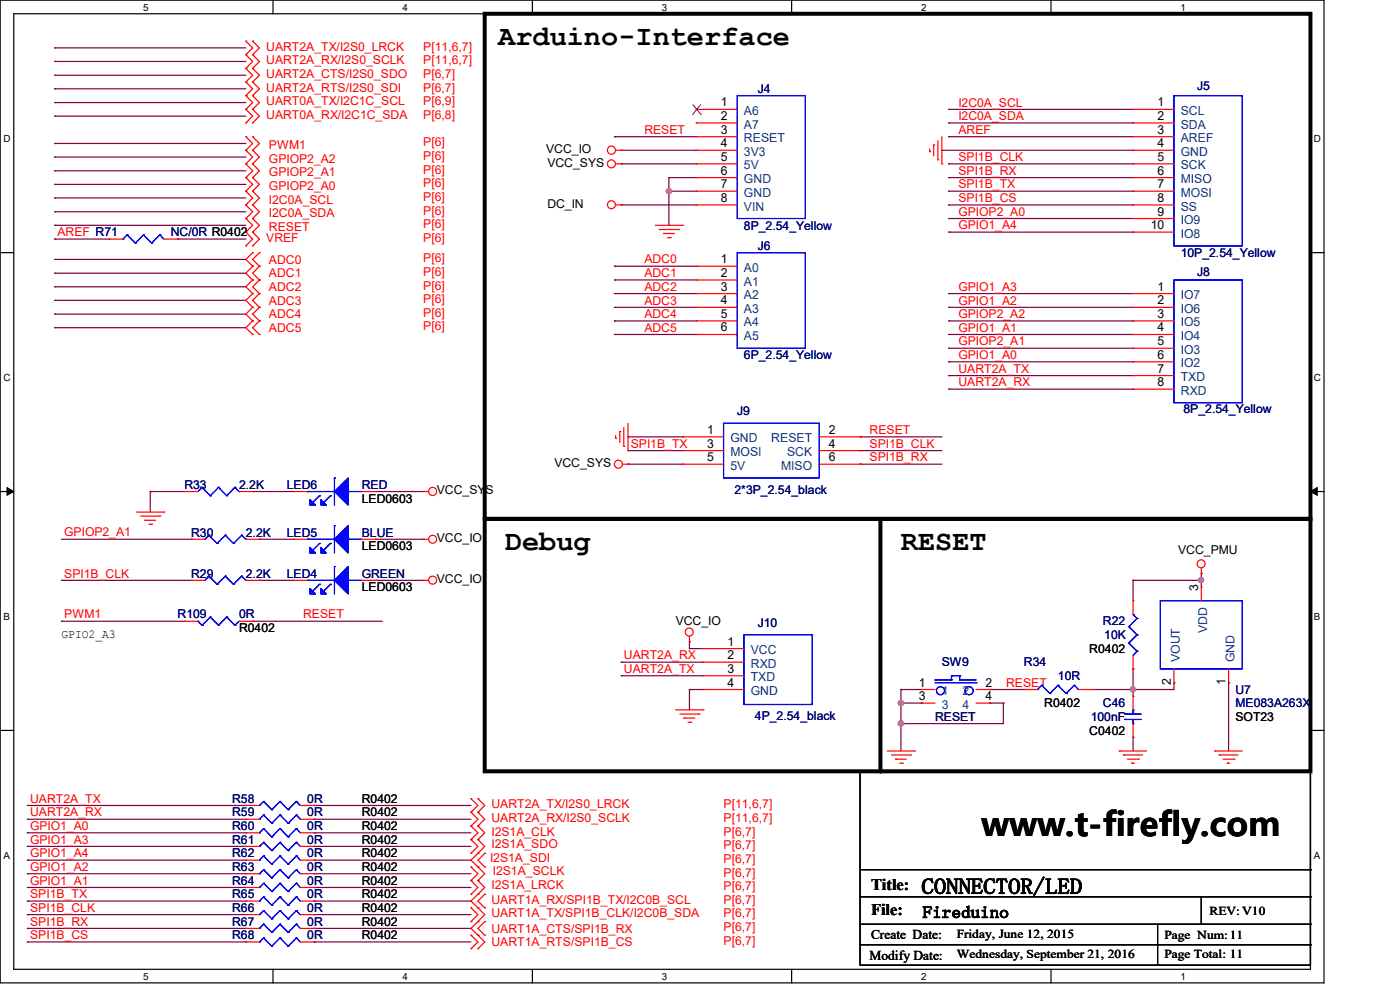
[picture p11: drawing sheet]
<svg xmlns="http://www.w3.org/2000/svg" width="297mm" height="210mm" viewBox="0 0 297 210" stroke-linecap="round" stroke-linejoin="round" font-family="sans-serif">
<path d="M0 0h280.9v208.5h-280.9zM2.9 2.9h275.1v202.7h-275.1z" fill="none" stroke="#000" stroke-width=".25"/>
<g fill="#fff">
<path d="M30.4 .3h1.1v2.4h-1.1z"/>
<path d="M30.4 205.9h1.1v2.3h-1.1z"/>
</g>
<path d="M57.9 0v2.9M57.9 205.6v2.9" fill="none" stroke="#000" stroke-width=".25"/>
<g fill="#fff">
<path d="M85.4 .3h1.1v2.4h-1.1z"/>
<path d="M85.4 205.9h1.1v2.3h-1.1z"/>
</g>
<path d="M112.9 0v2.9M112.9 205.6v2.9" fill="none" stroke="#000" stroke-width=".25"/>
<g fill="#fff">
<path d="M140.4 .3h1.2v2.4h-1.2z"/>
<path d="M140.4 205.9h1.2v2.3h-1.2z"/>
</g>
<path d="M167.9 0v2.9M167.9 205.6v2.9" fill="none" stroke="#000" stroke-width=".25"/>
<g fill="#fff">
<path d="M195.4 .3h1.2v2.4h-1.2z"/>
<path d="M195.4 205.9h1.2v2.3h-1.2z"/>
</g>
<path d="M223 0v2.9M223 205.6v2.9" fill="none" stroke="#000" stroke-width=".25"/>
<g fill="#fff">
<path d="M250.4 .3h1.2v2.4h-1.2z"/>
<path d="M250.4 205.9h1.2v2.3h-1.2z"/>
<path d="M.8 28.2h1.4v2.4h-1.4z"/>
<path d="M278.7 28.2h1.5v2.4h-1.5z"/>
<path d="M.8 78.9h1.4v2.3h-1.4z"/>
<path d="M278.7 78.9h1.5v2.3h-1.5z"/>
</g>
<path d="M0 53.6h2.9M278 53.6h2.9" fill="none" stroke="#000" stroke-width=".25"/>
<g fill="#fff">
<path d="M.8 129.6h1.3v2.3h-1.3z"/>
<path d="M278.7 129.6h1.4v2.3h-1.4z"/>
</g>
<path d="M0 104.3h2.9M278 104.3h2.9" fill="none" stroke="#000" stroke-width=".25"/>
<path d="M1.5 103.4l1.4 .9-1.4 .8zM278 104.3l1.4-.9v1.7z" fill="#000" stroke="#000" stroke-width=".21"/>
<g fill="#fff">
<path d="M.8 180.3h1.3v2.3h-1.3z"/>
<path d="M278.7 180.3h1.4v2.3h-1.4z"/>
</g>
<g fill="none" stroke="#000" stroke-width=".25">
<path d="M0 154.9h2.9M278 154.9h2.9M182.5 163.6h95.5v41.1h-95.5zM182.5 184.5h95.5M182.5 190.2h95.5M182.5 196h95.5M245.6 196v8.7M254.8 196h.1M254.8 190.2v5.8M278 184.5h.1M278 190.2h.1M278 196h.1"/>
<path d="M182.5 200.4h95.5M245.6 204.7h.1M278 200.4h.1"/>
</g>
<path d="M102.8 2.9h175.2v107.2h-175.2zM102.8 110.1h175.2v53.5h-175.2zM186.8 110.1v53.5" fill="none" stroke="#000" stroke-width=".85"/>
<circle cx="186.8" cy="163.6" r=".42" fill="#000"/>
<g fill="none" stroke="#800040" stroke-width=".25">
<path d="M11.6 10.2h.1M11.6 13h.1M11.6 16h.1M11.6 18.8h.1M11.6 10.2h40.6M11.6 13h40.6M11.6 16h40.6M11.6 18.8h40.6M11.6 21.8h.1M11.6 24.6h.1M11.6 39.1h.1M11.6 33.3h.1"/>
<path d="M11.6 36.2h.1M11.6 30.4h.1M11.6 21.8h40.6M11.6 24.6h40.6M11.6 39.1h40.6M11.6 33.3h40.6M11.6 36.2h40.6M11.6 30.4h40.6M130.3 29h.1M130.3 29h17.4M131.8 31.9h.1M131.8 34.8h.1"/>
<path d="M131.8 31.9h15.9M131.8 34.8h15.9M141.9 37.7h.1M141.9 37.7v10.1M141.9 37.7h5.8M199.8 31.9h.1M199.8 31.9h40.6M201.3 26.1h.1M201.3 29h.1M201.3 23.2h.1M201.3 34.8h.1M201.3 37.7h.1"/>
<path d="M201.3 29h39.1M201.3 37.7h39.1M201.3 26.1h39.1M201.3 23.2h39.1M201.3 34.8h39.1M11.6 55h.1M11.6 58h.1M11.6 42h.1M11.6 44.9h.1M11.6 47.8h.1M11.6 50.7h.1M11.6 55h40.6"/>
<path d="M11.6 58h40.6M11.6 42h40.6M11.6 44.9h40.6M11.6 47.8h40.6M11.6 50.7h11.6M37.7 50.7h.1M37.7 50.7h14.5M130.3 59.4h.1M130.3 56.5h.1M130.3 59.4h17.4M130.3 56.5h17.4M131.8 43.5h.1"/>
<path d="M131.8 43.5h15.9M141.9 40.6h.1M141.9 47.8h.1M141.9 40.6h5.8M201.3 43.5h.1M201.3 46.4h.1M201.3 40.6h.1M201.3 49.2h.1M201.3 40.6h39.1M201.3 43.5h39.1M201.3 46.4h39.1M201.3 49.2h39.1"/>
<path d="M11.6 63.7h.1M11.6 66.6h.1M11.6 69.5h.1M11.6 60.8h.1M11.6 63.7h40.6M11.6 66.6h40.6M11.6 69.5h40.6M11.6 60.8h40.6M130.3 71h.1M130.3 68.1h.1M130.3 65.2h.1M130.3 62.3h.1"/>
<path d="M130.3 71h17.4M130.3 68.1h17.4M130.3 65.2h17.4M130.3 62.3h17.4M201.3 65.2h.1M201.3 68.1h.1M201.3 62.3h.1M201.3 71h.1M201.3 73.9h.1M201.3 76.8h.1M201.3 79.7h.1M201.3 71h39.1"/>
<path d="M201.3 68.1h39.1M201.3 65.2h39.1M201.3 62.3h39.1M201.3 73.9h39.1M201.3 76.8h39.1M201.3 79.7h39.1M133.2 95.6h.1M133.2 98.5h.1M133.2 92.7h.1M133.2 95.6h11.6M133.2 98.5h11.6M133.2 92.7h11.6"/>
<path d="M182.5 95.6h.1M182.5 98.5h.1M182.5 92.7h.1M182.5 95.6h17.3M182.5 98.5h17.3M182.5 92.7h17.3M201.3 82.5h.1M201.3 82.5h39.1M13 114.4h27.6M31.9 104.3h.1M31.9 104.3h7.2M31.9 104.3v4.3"/>
<path d="M40.6 114.4h.1M53.6 104.3h.1M53.6 104.3h8.7M55 114.4h.1M55 114.4h7.3M79.7 114.4h.1M79.7 104.3h.1M79.7 114.4h10.1M79.7 104.3h10.1M13 123.1h.1M13 131.8h.1M13 123.1h27.6"/>
<path d="M13 131.8h26.1M53.6 131.8h.1M53.6 131.8h27.5M55 123.1h.1M55 123.1h7.3M79.7 123.1h.1M79.7 123.1h10.1M146.3 137.6h.1M146.3 136.1h.1M146.3 136.1v1.5M146.3 137.6h2.8M240.4 123.1h.1"/>
<path d="M240.4 123.1v4.3M240.4 123.1h14.4M254.8 123.1h.1M254.8 121.6h.1M254.8 121.6v2.9M131.8 140.5h.1M131.8 143.3h.1M131.8 140.5h17.3M131.8 143.3h17.3M146.3 146.3h.1M146.3 146.3v4.3M146.3 146.3h2.8"/>
<path d="M191.1 153.5h.1M191.1 146.3h.1M191.1 149.1h.1M191.1 146.3h4.4M191.1 146.3v13M191.1 149.1h4.4M195.5 149.1h.1M210 149.1h.1M210 146.3h.1M210 146.3h7.2M210 149.1h2.9M212.9 149.1h.1"/>
<path d="M212.9 149.1v4.4h-21.8M240.4 146.3h.1M240.4 156.4h.1M240.4 141.9h.1M240.4 141.9v5.8M240.4 156.4v2.9M249 144.8h.1M249 144.8v1.5h-17.3M260.6 144.8h.1M260.6 144.8v14.5M5.8 176.7h.1M5.8 170.9h.1"/>
<path d="M5.8 173.8h.1M5.8 179.5h.1M5.8 176.7h46.4M5.8 170.9h46.4M5.8 173.8h46.4M5.8 179.5h46.4M66.6 176.7h.1M66.6 170.9h.1M66.6 173.8h.1M66.6 179.5h.1M66.6 176.7h33.3M66.6 170.9h33.3"/>
<path d="M66.6 173.8h33.3M66.6 179.5h33.3M5.8 191.1h.1M5.8 194h.1M5.8 196.9h.1M5.8 199.8h.1M5.8 185.3h.1M5.8 188.3h.1M5.8 182.5h.1M5.8 191.1h46.4M5.8 194h46.4M5.8 196.9h46.4"/>
<path d="M5.8 199.8h46.4M5.8 188.3h46.4M5.8 182.5h46.4M5.8 185.3h46.4M66.6 188.3h.1M66.6 182.5h.1M66.6 185.3h.1M66.6 199.8h.1M66.6 194h.1M66.6 196.9h.1M66.6 191.1h.1M66.6 191.1h33.3"/>
<path d="M66.6 194h33.3M66.6 196.9h33.3M66.6 199.8h33.3M66.6 188.3h33.3M66.6 182.5h33.3M66.6 185.3h33.3"/>
</g>
<g fill="#f0f" stroke="#f0f" stroke-width=".25">
<circle cx="141.9" cy="40.6" r=".55"/>
<circle cx="240.3" cy="146.2" r=".55"/>
<circle cx="254.8" cy="123.1" r=".55"/>
<circle cx="191.1" cy="153.5" r=".56"/>
<circle cx="191.1" cy="149.1" r=".56"/>
</g>
<g fill="none" stroke="#f00" stroke-width=".25">
<path d="M52.2 17.4h.1M52.2 14.5h.1M52.2 11.6h.1M52.2 8.7h.1M52.2 14.5l1.4 1.5-1.4 1.4M52.2 17.4l1.4 1.4-1.4 1.5M52.2 11.6l1.4 1.4-1.4 1.5M52.2 8.7l1.4 1.5-1.4 1.4M53.6 17.4h.1M53.6 14.5h.1M53.6 11.6h.1M53.6 8.7h.1"/>
<path d="M53.6 14.5l1.4 1.5-1.4 1.4M53.6 17.4l1.4 1.4-1.4 1.5M53.6 11.6l1.4 1.4-1.4 1.5M53.6 8.7l1.4 1.5-1.4 1.4M52.2 20.3h.1M52.2 26.1h.1M52.2 23.2h.1M52.2 37.7h.1M52.2 34.8h.1M52.2 31.9h.1M52.2 29h.1M52.2 23.2l1.4 1.4-1.4 1.5"/>
<path d="M52.2 20.3l1.4 1.5-1.4 1.4M52.2 37.7l1.4 1.4-1.4 1.5M52.2 31.9l1.4 1.4-1.4 1.5M52.2 34.8l1.4 1.4-1.4 1.5M52.2 29l1.4 1.4-1.4 1.5M53.6 20.3h.1M53.6 26.1h.1M53.6 23.2h.1M53.6 37.7h.1M53.6 34.8h.1M53.6 31.9h.1M53.6 29h.1"/>
<path d="M53.6 23.2l1.4 1.4-1.4 1.5M53.6 20.3l1.4 1.5-1.4 1.4M53.6 37.7l1.4 1.4-1.4 1.5M53.6 31.9l1.4 1.4-1.4 1.5M53.6 34.8l1.4 1.4-1.4 1.5M53.6 29l1.4 1.4-1.4 1.5M130.6 31.9h1.2M130.6 34.8h1.2M131.8 31.9h.1M131.8 34.8h.1M147.7 23.2h.1M147.7 26.1h.1"/>
<path d="M147.7 29h.1M147.7 31.9h.1M147.7 34.8h.1M147.7 37.7h.1M147.7 31.9h8.7M147.7 34.8h8.7M147.7 23.2h8.7M147.7 26.1h8.7M147.7 29h8.7M147.7 37.7h8.7M197.2 32.2h.1M197.2 31.6v.6"/>
<path d="M198.1 30.7h.1M198.1 30.7v2.3M199 33.9h.1M199 29.8v4.1M199.8 34.8h.1M199.8 29v5.8M240.4 23.2h.1M240.4 26.1h.1M240.4 29h.1M240.4 31.9h.1M240.4 34.8h.1M240.4 37.7h.1"/>
<path d="M240.4 31.9h8.6M240.4 34.8h8.6M240.4 23.2h8.6M240.4 26.1h8.6M240.4 29h8.6M240.4 37.7h8.6M23.2 50.7h.1M23.2 50.7h2.9M34.8 50.7h2.9M37.7 50.7h.1M52.2 40.6h.1M52.2 43.5h.1"/>
<path d="M52.2 46.4h.1M52.2 52.2h.1M52.2 49.2h.1M52.2 40.6l1.4 1.4-1.4 1.5M52.2 43.5l1.4 1.4-1.4 1.5M52.2 49.2l1.4 1.5-1.4 1.5M52.2 46.4l1.4 1.4-1.4 1.4M53.6 53.6h.1M53.6 56.5h.1M53.6 59.4h.1M53.6 40.6h.1M53.6 43.5h.1"/>
<path d="M53.6 46.4h.1M53.6 52.2h.1M53.6 49.2h.1M53.6 53.6l-1.4 1.4 1.4 1.5M53.6 56.5l-1.4 1.5 1.4 1.4M53.6 59.4l-1.4 1.4 1.4 1.5M53.6 40.6l1.4 1.4-1.4 1.5M53.6 43.5l1.4 1.4-1.4 1.5M53.6 49.2l1.4 1.5-1.4 1.5M53.6 46.4l1.4 1.4-1.4 1.4M55 56.5h.1M55 53.6h.1"/>
<path d="M55 59.4h.1M55 53.6l-1.4 1.4 1.4 1.5M55 56.5l-1.4 1.5 1.4 1.4M55 59.4l-1.4 1.4 1.4 1.5M130.6 43.5h1.2M131.8 43.5h.1M139 47.8h5.8M139.9 48.7h4M140.8 49.5h.1M140.8 49.5h2.3M141.6 50.4h.6M142.2 50.4h.1"/>
<path d="M143.9 48.7h.1M144.8 47.8h.1M147.7 56.5h.1M147.7 59.4h.1M147.7 40.6h.1M147.7 43.5h.1M147.7 43.5h8.7M147.7 56.5h8.7M147.7 59.4h8.7M147.7 40.6h8.7M240.4 40.6h.1M240.4 43.5h.1"/>
<path d="M240.4 46.4h.1M240.4 49.2h.1M240.4 43.5h8.6M240.4 40.6h8.6M240.4 46.4h8.6M240.4 49.2h8.6M53.6 62.3h.1M53.6 65.2h.1M53.6 68.1h.1M53.6 71h.1M53.6 62.3l-1.4 1.4 1.4 1.5M53.6 65.2l-1.4 1.4 1.4 1.5"/>
<path d="M53.6 68.1l-1.4 1.4 1.4 1.5M55 65.2h.1M55 62.3h.1M55 68.1h.1M55 71h.1M55 62.3l-1.4 1.4 1.4 1.5M55 65.2l-1.4 1.4 1.4 1.5M55 68.1l-1.4 1.4 1.4 1.5M147.7 62.3h.1M147.7 65.2h.1M147.7 68.1h.1M147.7 71h.1"/>
<path d="M147.7 62.3h8.7M147.7 65.2h8.7M147.7 68.1h8.7M147.7 71h8.7M240.4 62.3h.1M240.4 65.2h.1M240.4 68.1h.1M240.4 71h.1M240.4 73.9h.1M240.4 76.8h.1M240.4 79.7h.1M240.4 62.3h8.6"/>
<path d="M240.4 65.2h8.6M240.4 68.1h8.6M240.4 71h8.6M240.4 73.9h8.6M240.4 76.8h8.6M240.4 79.7h8.6M130.6 93h.1M130.6 92.4v.6M131.5 91.5h.1M131.5 91.5v2.4M132.1 98.5h1.1M132.3 94.7h.1"/>
<path d="M132.3 90.7v4M133.2 98.5h.1M133.2 95.6h.1M133.2 89.8v5.8M144.8 92.7h.1M144.8 95.6h.1M144.8 98.5h.1M144.8 98.5h8.7M144.8 92.7h8.7M144.8 95.6h8.7M173.8 98.5h8.7M173.8 92.7h8.7"/>
<path d="M173.8 95.6h8.7M182.5 92.7h.1M182.5 95.6h.1M182.5 98.5h.1M240.4 82.5h.1M240.4 82.5h8.6M29 108.6h5.8M29.8 109.5h4.1M30.7 110.4h.1M30.7 110.4h2.3M31.6 111.2h.6M32.2 111.2h.1"/>
<path d="M33.9 109.5h.1M34.8 108.6h.1M39.1 104.3h.1M39.1 104.3h2.9M40.6 114.4h.1M40.6 114.4h2.9M50.7 104.3h2.9M52.2 114.4h2.8M53.6 104.3h.1M55 114.4h.1M62.3 104.3h.1M62.3 114.4h.1"/>
<path d="M62.3 114.4h2.9M62.3 104.3h2.9M76.8 114.4h2.9M76.8 104.3h2.9M79.7 104.3h.1M79.7 114.4h.1M89.8 114.4h.1M89.8 104.3h.1M89.8 114.4h1.1M89.8 104.3h1.1M39.1 131.8h.1M39.1 131.8h2.9"/>
<path d="M40.6 123.1h.1M40.6 123.1h2.9M50.7 131.8h2.9M52.2 123.1h2.8M53.6 131.8h.1M55 123.1h.1M62.3 123.1h.1M62.3 123.1h2.9M76.8 123.1h2.9M79.7 123.1h.1M89.8 123.1h.1M89.8 123.1h1.1"/>
<path d="M146.3 136.1h.1M146.3 135v1.1M149.1 137.6h.1M149.1 137.6h8.7M240.4 127.4h.1M240.4 127.4v2.9M240.4 139v2.9M254.8 121.6h.1M254.8 124.5h.1M254.8 120.5v1.1M254.8 124.5v2.9M143.3 150.6h5.8"/>
<path d="M144.2 151.5h4.1M145.1 152.3h.1M145.1 152.3h2.3M146 153.2h.6M146.6 153.2h.1M148.3 151.5h.1M149.1 150.6h.1M149.1 140.5h.1M149.1 143.3h.1M149.1 146.3h.1M149.1 146.3h8.7M149.1 140.5h8.7"/>
<path d="M149.1 143.3h8.7M188.3 159.3h5.7M194 159.3h.1M195.5 146.3h.1M195.5 149.1h.1M195.5 146.3h2.9M195.5 149.1h2.9M207.1 146.3h2.9M207.1 149.1h2.9M210 146.3h.1M210 149.1h.1M217.2 146.3h.1"/>
<path d="M217.2 146.3h2.9M228.8 146.3h2.9M231.7 146.3h.1M237.4 159.3h.1M237.4 159.3h5.8M240.4 141.9h.1M240.4 156.4h.1M240.4 147.7h.1M240.4 147.7v2.9M240.4 153.5v2.9M249 144.8h.1M249 141.9v2.9"/>
<path d="M257.7 159.3h.1M257.7 159.3h5.8M260.6 144.8h.1M260.6 141.9v2.9M52.2 179.5h.1M52.2 176.7h.1M52.2 173.8h.1M52.2 170.9h.1M52.2 179.5h2.8M52.2 176.7h2.8M52.2 173.8h2.8M52.2 170.9h2.8"/>
<path d="M63.7 179.5h2.9M63.7 176.7h2.9M63.7 173.8h2.9M63.7 170.9h2.9M66.6 179.5h.1M66.6 176.7h.1M66.6 173.8h.1M66.6 170.9h.1M99.9 178.1h.1M99.9 175.2h.1M99.9 172.3h.1M99.9 169.4h.1"/>
<path d="M99.9 175.2l1.5 1.5-1.5 1.4M99.9 169.4l1.5 1.5-1.5 1.4M99.9 172.3l1.5 1.5-1.5 1.4M99.9 178.1l1.5 1.4-1.5 1.5M101.4 178.1h.1M101.4 175.2h.1M101.4 172.3h.1M101.4 169.4h.1M101.4 175.2l1.4 1.5-1.4 1.4M101.4 169.4l1.4 1.5-1.4 1.4M101.4 172.3l1.4 1.5-1.4 1.4M101.4 178.1l1.4 1.4-1.4 1.5"/>
<path d="M189.1 160.1h4.1M190 161h.1M190 161h2.3M190.8 161.9h.6M191.4 161.9h.1M193.2 160.1h.1M238.3 160.1h.1M238.3 160.1h4.1M239.2 161h2.3M240.1 161.9h.1M240.1 161.9h.6M241.5 161h.1"/>
<path d="M258.6 160.1h.1M258.6 160.1h4M259.5 161h2.3M260.3 161.9h.1M260.3 161.9h.6M261.8 161h.1M52.2 188.3h.1M52.2 194h.1M52.2 191.1h.1M52.2 196.9h.1M52.2 199.8h.1M52.2 185.3h.1"/>
<path d="M52.2 182.5h.1M52.2 188.3h2.8M52.2 194h2.8M52.2 191.1h2.8M52.2 196.9h2.8M52.2 199.8h2.8M52.2 185.3h2.8M52.2 182.5h2.8M63.7 188.3h2.9M63.7 194h2.9M63.7 191.1h2.9M63.7 196.9h2.9"/>
<path d="M63.7 199.8h2.9M63.7 185.3h2.9M63.7 182.5h2.9M66.6 188.3h.1M66.6 194h.1M66.6 191.1h.1M66.6 196.9h.1M66.6 199.8h.1M66.6 185.3h.1M66.6 182.5h.1M99.9 186.8h.1M99.9 189.7h.1"/>
<path d="M99.9 181h.1M99.9 183.9h.1M99.9 195.5h.1M99.9 192.6h.1M99.9 198.4h.1M99.9 186.8l1.5 1.5-1.5 1.4M99.9 183.9l1.5 1.4-1.5 1.5M99.9 192.6l1.5 1.4-1.5 1.5M99.9 198.4l1.5 1.4-1.5 1.5M101.4 186.8h.1M101.4 189.7h.1M101.4 181h.1"/>
<path d="M101.4 183.9h.1M101.4 195.5h.1M101.4 198.4h.1M101.4 192.6h.1M101.4 186.8l1.4 1.5-1.4 1.4M101.4 181l-1.5 1.5 1.5 1.4M101.4 183.9l1.4 1.4-1.4 1.5M101.4 195.5l-1.5 1.4 1.5 1.5M101.4 192.6l1.4 1.4-1.4 1.5M101.4 198.4l1.4 1.4-1.4 1.5M101.4 189.7l-1.5 1.4 1.5 1.5M102.8 181h.1"/>
<path d="M102.8 183.9h.1M102.8 198.4h.1M102.8 195.5h.1M102.8 192.6h.1M102.8 189.7h.1M102.8 181l-1.4 1.5 1.4 1.4M102.8 195.5l-1.4 1.4 1.4 1.5M102.8 189.7l-1.4 1.4 1.4 1.5M99.9 201.3h.1M101.4 201.3h.1"/>
<circle cx="129.7" cy="31.8" r=".86"/>
<circle cx="129.7" cy="34.8" r=".85"/>
<circle cx="129.7" cy="43.4" r=".85"/>
<circle cx="131.2" cy="98.5" r=".85"/>
<circle cx="91.8" cy="104.2" r=".86"/>
<circle cx="91.8" cy="114.4" r=".85"/>
<circle cx="254.8" cy="119.6" r=".85"/>
<circle cx="91.8" cy="123.1" r=".85"/>
<circle cx="146.2" cy="134.1" r=".85"/>
</g>
<g fill="none" stroke="#00f" stroke-width=".25">
<path d="M156.4 20.3h14.5v26.1h-14.5zM249 20.3h14.5v31.9h-14.5zM26.1 50.7h.1M27 49.8h.1M27 49.8l1.7 1.8M27 49.8l-.9 .9M28.7 51.6h.1M30.4 49.8h.1M30.4 49.8l1.8 1.8M30.4 49.8l-1.7 1.8M32.2 51.6h.1M33.9 49.8h.1"/>
<path d="M33.9 49.8l.9 .9M33.9 49.8l-1.7 1.8M156.4 53.6h14.5v20.3h-14.5zM249 59.4h14.5v26h-14.5zM153.5 89.8h20.3v11.6h-20.3zM42.9 103.4h.1M42.9 103.4l-.9 .9M42.9 103.4l1.7 1.8M44.3 113.5h.1M44.3 113.5l-.8 .9M44.3 113.5l1.8 1.8M44.6 105.2h.1"/>
<path d="M46.1 115.3h.1M46.4 103.4h.1M46.4 103.4l-1.8 1.8M46.4 103.4l1.7 1.8M47.8 113.5h.1M47.8 113.5l-1.7 1.8M47.8 113.5l1.7 1.8M48.1 105.2h.1M49.5 115.3h.1M49.8 103.4h.1M49.8 103.4l-1.7 1.8M49.8 103.4l.9 .9"/>
<path d="M50.7 104.3h.1M51.3 113.5h.1M51.3 113.5l-1.8 1.8M51.3 113.5l.9 .9M52.2 114.4h.1M65.2 104.3h.1M65.2 114.4h.1M65.2 104.3h5.8M65.2 114.4h5.8M67.8 105.2h.1M67.8 115.3h.1M67.8 105.2l-1.5 1.4"/>
<path d="M67.8 115.3l-1.5 1.4M70.1 105.2h.1M70.1 115.3h.1M70.1 105.2l-1.4 1.4M70.1 115.3l-1.4 1.4M71 101.4h.1M71 111.5h.1M71 101.4v5.7M71 111.5v5.8M73.9 104.3h.1M73.9 114.4h.1M73.9 104.3h2.9"/>
<path d="M73.9 114.4h2.9M42 131.8h.1M42 131.8l.9 .8M42.9 132.6h.1M44.3 122.2h.1M44.3 122.2l-.8 .9M44.3 122.2l1.8 1.8M44.6 130.9h.1M44.6 130.9l1.8 1.7M44.6 130.9l-1.7 1.7M46.1 124h.1M46.4 132.6h.1"/>
<path d="M47.8 122.2h.1M47.8 122.2l-1.7 1.8M47.8 122.2l1.7 1.8M48.1 130.9h.1M48.1 130.9l1.7 1.7M48.1 130.9l-1.7 1.7M49.5 124h.1M49.8 132.6h.1M50.7 131.8l-.9 .8M51.3 122.2h.1M51.3 122.2l-1.8 1.8M51.3 122.2l.9 .9"/>
<path d="M52.2 123.1h.1M65.2 123.1h.1M65.2 123.1h5.8M67.8 124h.1M67.8 124l-1.5 1.4M70.1 124h.1M70.1 124l-1.4 1.4M71 120.2h.1M71 120.2v5.8M73.9 123.1h.1M73.9 123.1h2.9M157.8 134.7h14.5v14.7h-14.5z"/>
<path d="M239.5 136.4h.1M239.5 132.9h.1M239.5 136.4l1.7 1.7M239.5 132.9l1.7 1.8M240.4 130.3h.1M240.4 130.3l.8 .9M241.2 138.1h.1M241.2 134.7h.1M241.2 131.2h.1M241.2 138.1l-.8 .9M241.2 134.7l-1.7 1.7M241.2 131.2l-1.7 1.7"/>
<path d="M246.2 127.4h17.3v14.5h-17.3zM198.4 144.2h.1M198.4 144.2h3.4M198.4 144.8h8.7M201.8 143.3h.1M201.8 144.2h.1M201.8 143.3h1.8M201.8 143.3v.9M203.6 143.3h.1M203.6 144.2h.1M203.6 143.3v.9M203.6 144.2h3.5"/>
<path d="M207.1 144.8h.1M220.1 146.3h.1M221 145.4h.1M221 145.4l1.7 1.7M221 145.4l-.9 .9M222.7 147.1h.1M224.5 145.4h.1M224.5 145.4l1.7 1.7M224.5 145.4l-1.8 1.7M226.2 147.1h.1M227.9 145.4h.1M227.9 145.4l.9 .9"/>
<path d="M227.9 145.4l-1.7 1.7M238.6 151.5h.1M238.6 152.6h.1M238.6 151.5h3.5M238.6 152.6h3.5M240.4 151.5h.1M240.4 150.6h.1M240.4 153.5h.1M240.4 150.6v.9M240.4 152.6v.9M55 179.5h.1M55 176.7h.1"/>
<path d="M55 173.8h.1M55 170.9h.1M55.9 178.7h.1M55.9 175.8h.1M55.9 172.9h.1M55.9 170h.1M55.9 178.7l1.8 1.7M55.9 178.7l-.9 .8M55.9 175.8l1.8 1.7M55.9 175.8l-.9 .9M55.9 172.9l1.8 1.7M55.9 172.9l-.9 .9"/>
<path d="M55.9 170l1.8 1.7M55.9 170l-.9 .9M57.7 177.5h.1M57.7 174.6h.1M57.7 171.7h.1M59.4 178.7h.1M59.4 175.8h.1M59.4 172.9h.1M59.4 170h.1M59.4 178.7l1.7 1.7M59.4 178.7l-1.7 1.7M59.4 175.8l1.7 1.7"/>
<path d="M59.4 175.8l-1.7 1.7M59.4 172.9l1.7 1.7M59.4 172.9l-1.7 1.7M59.4 170l1.7 1.7M59.4 170l-1.7 1.7M61.1 177.5h.1M61.1 174.6h.1M61.1 171.7h.1M62.9 178.7h.1M62.9 175.8h.1M62.9 172.9h.1M62.9 170h.1"/>
<path d="M62.9 178.7l.8 .8M62.9 178.7l-1.8 1.7M62.9 175.8l.8 .9M62.9 175.8l-1.8 1.7M62.9 172.9l.8 .9M62.9 172.9l-1.8 1.7M62.9 170l.8 .9M62.9 170l-1.8 1.7M55 188.3h.1M55 194h.1M55 191.1h.1M55 196.9h.1"/>
<path d="M55 199.8h.1M55 185.3h.1M55 182.5h.1M55.9 187.4h.1M55.9 193.2h.1M55.9 190.2h.1M55.9 196h.1M55.9 199h.1M55.9 184.5h.1M55.9 181.6h.1M55.9 187.4l1.8 1.7M55.9 187.4l-.9 .9"/>
<path d="M55.9 193.2l1.8 1.7M55.9 193.2l-.9 .8M55.9 190.2l1.8 1.8M55.9 190.2l-.9 .9M55.9 196l1.8 1.8M55.9 196l-.9 .9M55.9 199l1.8 1.7M55.9 199l-.9 .8M55.9 184.5l1.8 1.7M55.9 184.5l-.9 .8M55.9 181.6l1.8 1.7M55.9 181.6l-.9 .9"/>
<path d="M57.7 189.1h.1M57.7 180.4h.1M57.7 194.9h.1M57.7 192h.1M57.7 197.8h.1M57.7 186.2h.1M57.7 183.3h.1M59.4 187.4h.1M59.4 193.2h.1M59.4 190.2h.1M59.4 196h.1M59.4 199h.1"/>
<path d="M59.4 184.5h.1M59.4 181.6h.1M59.4 187.4l1.7 1.7M59.4 187.4l-1.7 1.7M59.4 193.2l1.7 1.7M59.4 193.2l-1.7 1.7M59.4 190.2l1.7 1.8M59.4 190.2l-1.7 1.8M59.4 196l1.7 1.8M59.4 196l-1.7 1.8M59.4 199l1.7 1.7M59.4 199l-1.7 1.7"/>
<path d="M59.4 184.5l1.7 1.7M59.4 184.5l-1.7 1.7M59.4 181.6l1.7 1.7M59.4 181.6l-1.7 1.7M61.1 189.1h.1M61.1 180.4h.1M61.1 194.9h.1M61.1 192h.1M61.1 197.8h.1M61.1 186.2h.1M61.1 183.3h.1M62.9 187.4h.1"/>
<path d="M62.9 193.2h.1M62.9 190.2h.1M62.9 196h.1M62.9 199h.1M62.9 184.5h.1M62.9 181.6h.1M62.9 187.4l.8 .9M62.9 187.4l-1.8 1.7M62.9 193.2l.8 .8M62.9 193.2l-1.8 1.7M62.9 190.2l.8 .9M62.9 190.2l-1.8 1.8"/>
<path d="M62.9 196l.8 .9M62.9 196l-1.8 1.8M62.9 199l.8 .8M62.9 199l-1.8 1.7M62.9 184.5l.8 .8M62.9 184.5l-1.8 1.7M62.9 181.6l.8 .9M62.9 181.6l-1.8 1.7M57.7 200.7h.1M61.1 200.7h.1"/>
<circle cx="199.5" cy="146.5" r=".85"/>
<circle cx="205.6" cy="146.5" r=".86"/>
</g>
<g fill="#00f" stroke="#00f" stroke-width=".25">
<path d="M71 123.1l2.9-2.9v5.8z"/>
<path d="M68.1 124.8l1.1 1.2h-1.1z"/>
<path d="M65.7 124.8l1.2 1.2h-1.2z"/>
<path d="M71 104.3l2.9-2.9v5.7z"/>
<path d="M68.1 106l1.1 1.1h-1.1z"/>
<path d="M65.7 106l1.2 1.1h-1.2z"/>
<path d="M71 114.4l2.9-2.9v5.8z"/>
<path d="M68.1 116.1l1.1 1.2h-1.1z"/>
<path d="M65.7 116.1l1.2 1.2h-1.2z"/>
</g>
<path d="M146.9 24.3h.1M146.9 22.1l1.8 2.2M148.7 24.3h.1M148.7 22.1l-1.8 2.2" fill="none" stroke="#804000" stroke-width=".21"/>
<text font-size="6.9" x="208.2" y="177.4">www.t-firefly.com</text>
<g font-size="6.1">
<text x="105.7" y="9.4">Arduino-Interface</text>
<text x="107.1" y="116.6">Debug</text>
<text x="191.1" y="116.6">RESET</text>
</g>
<text font-size="4.6" x="195.5" y="189.6">CONNECTOR/LED</text>
<g font-size="3.5">
<text x="184.8" y="188.8">Title:</text>
<text x="184.8" y="194">File:</text>
<text x="195.7" y="194.7">Fireduino</text>
</g>
<g font-size="2.9">
<text x="184.5" y="203.6">Modify Date:</text>
<text x="184.8" y="199.2">Create Date:</text>
</g>
<g font-size="2.6" fill="#f00">
<text x="56.5" y="10.8">UART2A_TX/I2S0_LRCK</text>
<text x="89.8" y="10.8">P[11,6,7]</text>
<text x="56.5" y="16.6">UART2A_CTS/I2S0_SDO</text>
<text x="56.5" y="13.6">UART2A_RX/I2S0_SCLK</text>
<text x="89.8" y="16.6">P[6,7]</text>
<text x="89.8" y="13.6">P[11,6,7]</text>
<text x="56.5" y="19.4">UART2A_RTS/I2S0_SDI</text>
<text x="56.5" y="22.4">UART0A_TX/I2C1C_SCL</text>
<text x="89.8" y="19.4">P[6,7]</text>
<text x="89.8" y="22.4">P[6,9]</text>
<text x="203.3" y="22.6">I2C0A_SCL</text>
<text x="56.5" y="25.2">UART0A_RX/I2C1C_SDA</text>
<text x="89.8" y="25.2">P[6,8]</text>
<text x="136.7" y="28.4">RESET</text>
<text x="203.3" y="25.5">I2C0A_SDA</text>
<text x="203.3" y="28.4">AREF</text>
<text x="57.1" y="34.5">GPIOP2_A2</text>
<text x="57.1" y="31.6">PWM1</text>
<text x="89.8" y="33.9">P[6]</text>
<text x="89.8" y="31">P[6]</text>
<text x="203.3" y="34.2">SPI1B_CLK</text>
<text x="57.1" y="40.3">GPIOP2_A0</text>
<text x="57.1" y="37.4">GPIOP2_A1</text>
<text x="89.8" y="39.7">P[6]</text>
<text x="89.8" y="36.8">P[6]</text>
<text x="203.3" y="37.1">SPI1B_RX</text>
<text x="203.3" y="40">SPI1B_TX</text>
<text x="57.1" y="43.2">I2C0A_SCL</text>
<text x="57.1" y="46.1">I2C0A_SDA</text>
<text x="89.8" y="42.6">P[6]</text>
<text x="89.8" y="45.5">P[6]</text>
<text x="203.3" y="42.9">SPI1B_CS</text>
<text x="203.3" y="45.8">GPIOP2_A0</text>
<text x="12.2" y="50.1">AREF R71</text>
<text x="56.5" y="51.3">VREF</text>
<text x="57.1" y="49">RESET</text>
<text x="89.8" y="51.3">P[6]</text>
<text x="89.8" y="48.4">P[6]</text>
<text x="203.3" y="48.6">GPIO1_A4</text>
<text x="57.1" y="55.9">ADC0</text>
<text x="57.1" y="58.8">ADC1</text>
<text x="89.8" y="55.6">P[6]</text>
<text x="89.8" y="58.5">P[6]</text>
<text x="136.7" y="58.8">ADC1</text>
<text x="136.7" y="55.9">ADC0</text>
<text x="57.1" y="64.6">ADC3</text>
<text x="57.1" y="61.7">ADC2</text>
<text x="89.8" y="64.3">P[6]</text>
<text x="89.8" y="61.4">P[6]</text>
<text x="136.7" y="64.6">ADC3</text>
<text x="136.7" y="61.7">ADC2</text>
<text x="203.3" y="64.6">GPIO1_A2</text>
<text x="203.3" y="61.7">GPIO1_A3</text>
<text x="57.1" y="67.5">ADC4</text>
<text x="57.1" y="70.4">ADC5</text>
<text x="89.8" y="67.2">P[6]</text>
<text x="89.8" y="70.1">P[6]</text>
<text x="136.7" y="70.4">ADC5</text>
<text x="136.7" y="67.5">ADC4</text>
<text x="203.3" y="67.5">GPIOP2_A2</text>
<text x="203.3" y="70.4">GPIO1_A1</text>
<text x="203.3" y="73.3">GPIOP2_A1</text>
<text x="203.3" y="76.2">GPIO1_A0</text>
<text x="203.3" y="79.1">UART2A_TX</text>
<text x="203.3" y="82">UART2A_RX</text>
<text x="133.8" y="95">SPI1B_TX</text>
<text x="184.5" y="95">SPI1B_CLK</text>
<text x="184.5" y="92.1">RESET</text>
<text x="184.5" y="97.9">SPI1B_RX</text>
<text x="13.6" y="113.8">GPIOP2_A1</text>
<text x="13.6" y="122.5">SPI1B_CLK</text>
<text x="13.6" y="131.2">PWM1</text>
<text x="64.3" y="131.2">RESET</text>
<text x="132.4" y="139.9">UART2A_RX</text>
<text x="132.4" y="142.7">UART2A_TX</text>
<text x="213.4" y="145.7">RESET</text>
<text x="6.4" y="170.3">UART2A_TX</text>
<text x="6.4" y="173.2">UART2A_RX</text>
<text x="104.3" y="171.5">UART2A_TX/I2S0_LRCK</text>
<text x="153.5" y="171.5">P[11,6,7]</text>
<text x="6.4" y="176.1">GPIO1_A0</text>
<text x="6.4" y="178.9">GPIO1_A3</text>
<text x="104.3" y="177.3">I2S1A_CLK</text>
<text x="104.3" y="174.4">UART2A_RX/I2S0_SCLK</text>
<text x="104.3" y="179.9">I2S1A_SDO</text>
<text x="153.5" y="177.3">P[6,7]</text>
<text x="153.5" y="174.4">P[11,6,7]</text>
<text x="6.4" y="184.7">GPIO1_A2</text>
<text x="6.4" y="181.9">GPIO1_A4</text>
<text x="104" y="182.8">I2S1A_SDI</text>
<text x="104.6" y="185.6">I2S1A_SCLK</text>
<text x="153.5" y="180.1">P[6,7]</text>
<text x="153.5" y="183">P[6,7]</text>
<text x="153.5" y="185.9">P[6,7]</text>
<text x="6.4" y="190.5">SPI1B_TX</text>
<text x="6.4" y="187.7">GPIO1_A1</text>
<text x="104.3" y="188.6">I2S1A_LRCK</text>
<text x="104.3" y="191.7">UART1A_RX/SPI1B_TX/I2C0B_SCL</text>
<text x="153.5" y="188.8">P[6,7]</text>
<text x="153.5" y="191.7">P[6,7]</text>
<text x="6.4" y="193.4">SPI1B_CLK</text>
<text x="6.4" y="196.3">SPI1B_RX</text>
<text x="104.3" y="197.8">UART1A_CTS/SPI1B_RX</text>
<text x="104.3" y="194.6">UART1A_TX/SPI1B_CLK/I2C0B_SDA</text>
<text x="153.5" y="197.5">P[6,7]</text>
<text x="153.5" y="194.6">P[6,7]</text>
<text x="6.4" y="199.2">SPI1B_CS</text>
<text x="104.3" y="200.7">UART1A_RTS/SPI1B_CS</text>
<text x="153.5" y="200.4">P[6,7]</text>
</g>
<g font-size="2.6">
<text x="152.9" y="22.6">1</text>
<text x="245.6" y="22.6">1</text>
<text x="152.9" y="25.4">2</text>
<text x="152.9" y="28.4">3</text>
<text x="245.6" y="25.4">2</text>
<text x="245.6" y="28.4">3</text>
<text x="115.9" y="32.5">VCC_IO</text>
<text x="116.1" y="35.3">VCC_SYS</text>
<text x="152.9" y="31.2">4</text>
<text x="152.9" y="34.1">5</text>
<text x="245.6" y="31.2">4</text>
<text x="245.6" y="34.1">5</text>
<text x="152.9" y="37">6</text>
<text x="152.9" y="39.9">7</text>
<text x="245.6" y="37">6</text>
<text x="245.6" y="39.9">7</text>
<text x="116.1" y="44.1">DC_IN</text>
<text x="152.9" y="42.8">8</text>
<text x="245.6" y="42.8">8</text>
<text x="245.6" y="45.7">9</text>
<text x="244.1" y="48.6">10</text>
<text x="152.9" y="55.8">1</text>
<text x="152.9" y="58.8">2</text>
<text x="152.9" y="61.6">3</text>
<text x="152.9" y="64.6">4</text>
<text x="245.6" y="61.6">1</text>
<text x="245.6" y="64.6">2</text>
<text x="152.9" y="67.4">5</text>
<text x="152.9" y="70.3">6</text>
<text x="245.6" y="67.4">3</text>
<text x="245.6" y="70.3">4</text>
<text x="245.6" y="73.2">5</text>
<text x="245.6" y="76.1">6</text>
<text x="245.6" y="79">7</text>
<text x="245.6" y="81.9">8</text>
<text x="150" y="92">1</text>
<text x="150" y="95">3</text>
<text x="175.8" y="92">2</text>
<text x="175.8" y="95">4</text>
<text x="117.6" y="99.1">VCC_SYS</text>
<text x="150" y="97.8">5</text>
<text x="175.8" y="97.8">6</text>
<text x="76.7" y="106.6">LED0603</text>
<text x="92.7" y="104.9">VCC_SYS</text>
<text x="76.7" y="116.7">LED0603</text>
<text x="92.7" y="115">VCC_IO</text>
<text x="249.9" y="117.6">VCC_PMU</text>
<text x="76.7" y="125.4">LED0603</text>
<text x="92.7" y="123.7">VCC_IO</text>
<text x="254.2" y="125.4" transform="rotate(-90 254.2 125.4)">3</text>
<text x="13" y="135.3">GPIO2_A3</text>
<text x="50.7" y="134.1">R0402</text>
<text x="143.3" y="132.7">VCC_IO</text>
<text x="154.3" y="136.9">1</text>
<text x="154.3" y="139.8">2</text>
<text x="154.3" y="142.7">3</text>
<text x="231.1" y="138.4">R0402</text>
<text x="154.3" y="145.6">4</text>
<text x="194.9" y="145.6">1</text>
<text x="194.9" y="148.5">3</text>
<text x="209.1" y="145.6">2</text>
<text x="209.1" y="148.5">4</text>
<text x="248.4" y="145.4" transform="rotate(-90 248.4 145.4)">2</text>
<text x="260" y="145.4" transform="rotate(-90 260 145.4)">1</text>
<text x="221.5" y="150">R0402</text>
<text x="231.1" y="155.8">C0402</text>
<text x="262.1" y="152.9">SOT23</text>
<text x="76.7" y="173.2">R0402</text>
<text x="76.7" y="170.3">R0402</text>
<text x="76.7" y="179">R0402</text>
<text x="76.7" y="176.1">R0402</text>
<text x="76.7" y="184.8">R0402</text>
<text x="76.7" y="181.9">R0402</text>
<text x="76.7" y="187.7">R0402</text>
<text x="76.7" y="190.6">R0402</text>
<text x="76.7" y="193.5">R0402</text>
<text x="76.7" y="196.3">R0402</text>
<text x="256.6" y="194">REV: V10</text>
<text x="76.7" y="199.3">R0402</text>
<text x="203" y="198.9">Friday, June 12, 2015</text>
<text x="203" y="203.3">Wednesday, September 21, 2016</text>
<text x="247" y="199.2">Page Num:11</text>
<text x="247" y="203.3">Page Total: 11</text>
</g>
<g font-size="2.6" fill="#000080">
<text x="160.7" y="19.7">J4</text>
<text x="254" y="19.1">J5</text>
<text x="36.2" y="50.1">NC/0R R0402</text>
<text x="157.8" y="48.7">8P_2.54_Yellow</text>
<text x="160.7" y="53">J6</text>
<text x="250.5" y="54.5">10P_2.54_Yellow</text>
<text x="254" y="58.5">J8</text>
<text x="157.8" y="76.2">6P_2.54_Yellow</text>
<text x="156.4" y="88.1">J9</text>
<text x="251.1" y="87.5">8P_2.54_Yellow</text>
<text x="39.1" y="103.7">R33</text>
<text x="50.7" y="103.7">2.2K</text>
<text x="60.8" y="103.7">LED6</text>
<text x="76.7" y="103.7">RED</text>
<text x="155.8" y="104.9">2*3P_2.54_black</text>
<text x="40.6" y="113.8">R30</text>
<text x="52.2" y="113.8">2.2K</text>
<text x="60.8" y="113.8">LED5</text>
<text x="76.7" y="113.8">BLUE</text>
<text x="40.6" y="122.5">R29</text>
<text x="52.2" y="122.5">2.2K</text>
<text x="60.8" y="122.5">LED4</text>
<text x="76.7" y="122.5">GREEN</text>
<text x="37.7" y="131.2">R109</text>
<text x="50.7" y="131.2">0R</text>
<text x="160.7" y="132.9">J10</text>
<text x="234" y="132.7">R22</text>
<text x="234.3" y="135.6">10K</text>
<text x="199.8" y="141.4">SW9</text>
<text x="217.2" y="141.4">R34</text>
<text x="224.4" y="144.2">10R</text>
<text x="262.1" y="147.2">U7</text>
<text x="160.1" y="152.7">4P_2.54_black</text>
<text x="198.4" y="152.9">RESET</text>
<text x="231.4" y="152.9">100nF</text>
<text x="234" y="150">C46</text>
<text x="262.1" y="150">ME083A263X</text>
<text x="49.2" y="173.2">R59</text>
<text x="49.2" y="170.3">R58</text>
<text x="65.2" y="173.2">0R</text>
<text x="65.2" y="170.3">0R</text>
<text x="49.2" y="179">R61</text>
<text x="49.2" y="176.1">R60</text>
<text x="65.2" y="179">0R</text>
<text x="65.2" y="176.1">0R</text>
<text x="49.2" y="184.8">R63</text>
<text x="49.2" y="181.9">R62</text>
<text x="65.2" y="184.8">0R</text>
<text x="65.2" y="181.9">0R</text>
<text x="49.2" y="187.7">R64</text>
<text x="49.2" y="190.6">R65</text>
<text x="65.2" y="187.7">0R</text>
<text x="65.2" y="190.6">0R</text>
<text x="49.2" y="193.5">R66</text>
<text x="49.2" y="196.3">R67</text>
<text x="65.2" y="193.5">0R</text>
<text x="65.2" y="196.3">0R</text>
<text x="49.2" y="199.3">R68</text>
<text x="65.2" y="199.3">0R</text>
</g>
<g font-size="2.6" fill="#004080">
<text x="157.8" y="24.4">A6</text>
<text x="157.8" y="27.3">A7</text>
<text x="250.5" y="24.4">SCL</text>
<text x="250.5" y="27.3">SDA</text>
<text x="157.8" y="30.2">RESET</text>
<text x="157.8" y="33.1">3V3</text>
<text x="157.8" y="35.9">5V</text>
<text x="250.5" y="30.2">AREF</text>
<text x="250.5" y="33.1">GND</text>
<text x="250.5" y="35.9">SCK</text>
<text x="157.8" y="38.9">GND</text>
<text x="157.8" y="41.7">GND</text>
<text x="250.5" y="38.9">MISO</text>
<text x="250.5" y="41.7">MOSI</text>
<text x="157.8" y="44.7">VIN</text>
<text x="250.5" y="44.7">SS</text>
<text x="250.5" y="47.5">IO9</text>
<text x="250.5" y="50.4">IO8</text>
<text x="157.8" y="57.7">A0</text>
<text x="157.8" y="60.6">A1</text>
<text x="157.8" y="63.5">A2</text>
<text x="250.5" y="63.5">IO7</text>
<text x="157.8" y="66.4">A3</text>
<text x="157.8" y="69.3">A4</text>
<text x="250.5" y="66.4">IO6</text>
<text x="250.5" y="69.3">IO5</text>
<text x="157.8" y="72.1">A5</text>
<text x="250.5" y="72.1">IO4</text>
<text x="250.5" y="75.1">IO3</text>
<text x="250.5" y="77.9">IO2</text>
<text x="250.5" y="80.9">TXD</text>
<text x="250.5" y="83.7">RXD</text>
<text x="154.9" y="93.9">GND</text>
<text x="163.6" y="93.9">RESET</text>
<text x="154.9" y="96.8">MOSI</text>
<text x="154.9" y="99.7">5V</text>
<text x="165.7" y="99.7">MISO</text>
<text x="167" y="96.8">SCK</text>
<text x="256.1" y="134.3" transform="rotate(-90 256.1 134.3)">VDD</text>
<text x="159.3" y="138.8">VCC</text>
<text x="159.3" y="141.6">RXD</text>
<text x="250.3" y="140.5" transform="rotate(-90 250.3 140.5)">VOUT</text>
<text x="261.9" y="140.5" transform="rotate(-90 261.9 140.5)">GND</text>
<text x="159.3" y="144.5">TXD</text>
<text x="159.3" y="147.4">GND</text>
<text x="199.8" y="147.4">1</text>
<text x="204.2" y="147.4">2</text>
<text x="199.8" y="150.3">3</text>
<text x="204.2" y="150.3">4</text>
</g>
<g font-size="2.1">
<text x="30.4" y="2.2">5</text>
<text x="85.4" y="2.2">4</text>
<text x="140.4" y="2.2">3</text>
<text x="195.4" y="2.2">2</text>
<text x="250.5" y="2.2">1</text>
<text x=".8" y="30.1">D</text>
<text x="278.7" y="30.1">D</text>
<text x=".8" y="80.8">C</text>
<text x="278.7" y="80.8">C</text>
<text x=".8" y="131.5">B</text>
<text x="278.7" y="131.5">B</text>
<text x=".8" y="182.2">A</text>
<text x="278.7" y="182.2">A</text>
<text x="30.4" y="207.8">5</text>
<text x="85.4" y="207.8">4</text>
<text x="140.4" y="207.8">3</text>
<text x="195.4" y="207.8">2</text>
<text x="250.5" y="207.8">1</text>
</g>
</svg>
